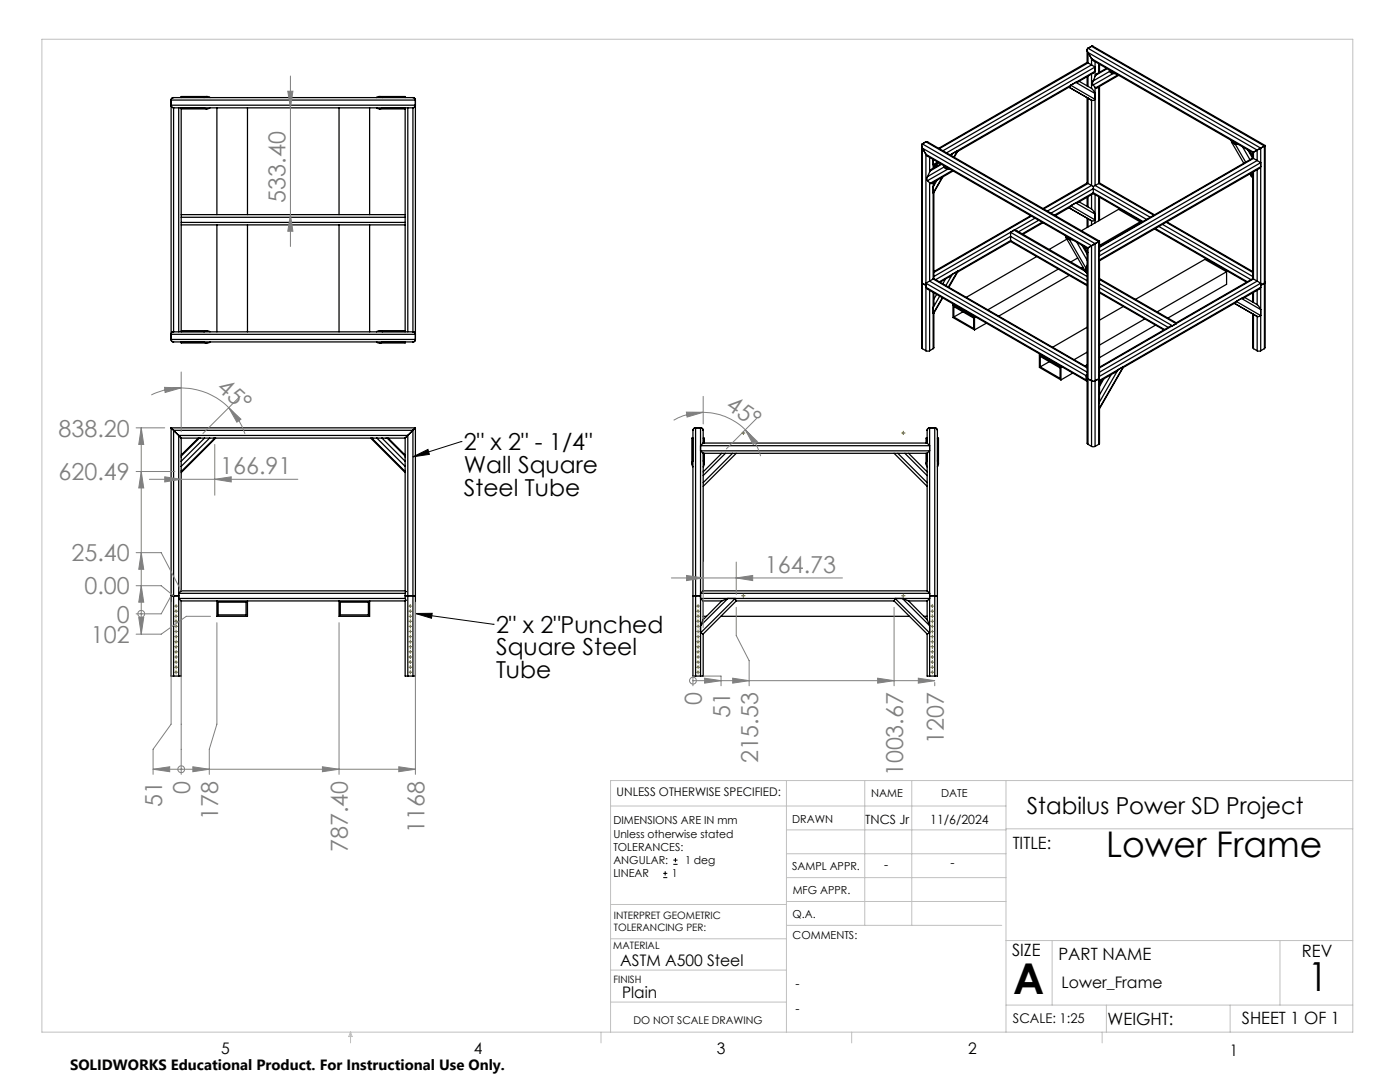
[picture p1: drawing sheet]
<svg xmlns="http://www.w3.org/2000/svg" width="279mm" height="216mm" viewBox="0 0 279 216" stroke-linecap="round" stroke-linejoin="round" font-family="sans-serif">
<g fill="none" stroke="#000" stroke-width=".25">
<path d="M34.1 20l.2-.4 .3-.1h47.9l.3 .1 .1 .4M34.1 20v47.7M34.1 20h48.8M36.2 19.4v.1M36.2 19.4h4.6M40.8 19.4l.7-.1 .4 .2M40.8 19.4l-.1 .1M41.3 19.3h-5.1v.1M75.7 19.3h5.2v.1M76.2 19.4l-.6-.1-.5 .2M76.2 19.4h4.7M76.2 19.4l.1 .1"/>
<path d="M80.9 19.4v.1M82.9 20v47.7M213.7 17l-.2 .3-22.4 12.9M213.7 17l4.8 2.8-.3 .2h-.4M214.7 16.4l.5-.1 3-1.7 .3-.4-28.9 16.7M214.7 16.4l3.8 2.3-.7-1.1M214.7 16.4l-1 .6M215.4 16.2l2.4 1.4M217 12.5l.1 .1M217 12.5l-29.7 17.1M217 10v2.5M217 15.3v1.8"/>
<path d="M217 19.5v17M217.1 9.6l-.1 .3 .1 .6M217.1 19.6l.7 .4M217.1 19.6l-3.8-2.2 4.5 2.6M217.1 12.6l.7 .3M217.1 9.6l34.5 20M217.1 10.5l33.8 19.5M217.1 10.5l.7 1.2M217.1 10.5v2.1M217.1 15.2v2.1M217.1 19.6v17M217.1 12.6l-29.6 17.1"/>
<path d="M217.8 12.9l.7 .5-29.6 17.1M217.8 9.2h.4l34.3 19.8M217.8 11.7l.4 .4 31.8 18.4M217.8 9.2l34.5 19.9M217.8 9.2l-.7 .4M217.8 11.7l32.4 18.7M217.8 11.7v1.2M217.8 14.8v2.8M217.8 12.9l-29.6 17.2M218.2 16.2l-.1 .3 .1 .5M218.2 17l.5 .5M218.5 12.3v3"/>
<path d="M218.5 17.4v19.6M218.7 15l-.5 1.2M219.3 12.7v1.8M219.3 17.3v19.3M219.4 12.8v1.6M219.4 17.3v19.2M220.8 13.6l-1.9 1.1-.2 .3M221 13.7l-2.3 1.3M221.3 13.9l.1 .4M221.4 14.3l.2 .2 .5 .2M221.4 14.3l-3.2 1.9M221.7 14.1l.1 .2"/>
<path d="M221.8 14.3l.3 .2M221.9 14.2l-.1 .1M222.1 14.5h.3M222.1 14.7h.7M222.1 14.7l-3.9 2.3M222.2 14.4l-.1 .1M223.1 14.9l-4.4 2.6M223.3 15l-4.4 2.6-.2-.1M34.6 21.5l-.3-.2-.2-.3h48.8l-.1 .3-.4 .2M34.6 21.5v44.7M34.6 21.5h47.8M35.7 21.5v44.7"/>
<path d="M36.2 21.5v44.7M36.2 21.7h5.1M36.2 21.6h4.6M40.7 21.5l.1 .1M41.9 21.5l-.5 .2-.6-.1M43.3 21.5v21.3M49.4 21.5v21.3M67.7 21.5v21.3M73.8 21.5v21.3M75.1 21.5l.6 .2 .5-.1M75.7 21.7h5.2M76.2 21.6h4.7"/>
<path d="M76.3 21.5l-.1 .1M80.9 21.5v44.7M81.4 21.5v44.7M82.4 21.5v44.7M183.9 29v40.4l.2 .2M184.1 28.7l-.2 .2 .2 .7M184.1 29.6v40M184.1 29.6l.7 1.2M184.1 29.6l33.7 19.4M184.1 28.7l34.4 19.9M184.8 30.8l.3 .4 31.9 18.3M184.8 28.3h.3l34.3 19.8"/>
<path d="M184.8 30.8v39.2M184.8 28.3l-.7 .4M184.8 28.3l34.5 19.9M184.8 30.8l32.3 18.7M185.1 35.2l-.1 .4 .1 .5M185.1 36.1l.5 .5M185.5 31.4v2.9M185.5 36.5v19.6M185.6 34.1l-.5 1.1M186.2 31.8v1.8M186.2 36.4v19.3M186.3 31.9l-.1 .1 .2-.1"/>
<path d="M186.4 32.9v.6M186.4 38.4v17.2M186.9 32.7l-.5 .8M187 35.9l-.8 1.4 .2-1M187.1 32.3l-.9 .6h.2M187.3 32.4l-.5 .9M187.3 32.4l-.9 .5M187.8 32.7l-2 1.1-.2 .3M187.9 32.8l-2.3 1.3M188 35.4l-1.8 3.1 .2-.1M188.2 35.3l-1.8 3.1M188.3 33l.1 .3"/>
<path d="M188.4 33.3l.2 .3 .5 .2M188.4 33.3l-3.3 1.9M188.6 33.2l.1 .2M188.7 33.4l.4 .2M188.8 33.3l-.1 .1M189.1 33.6h.3M189.1 33.8h.6M189.1 33.8l-4 2.3M189.2 33.5l-.1 .1M190.1 30.7l-.4 .3M190.1 34l-4.5 2.6M190.1 30.7l-.2 .3"/>
<path d="M190.2 34.1l-4.3 2.5h-.3M191.1 30.1l-.7 1.3M191.1 30.1l-1 .6M191.1 30.1l-.7 1.2M217 36.5l.1 .1M217 39.3v1.9M217 36.5l-8.9 5.1M217.1 36.6l.7 .4M217.1 39.3v2M217.1 36.6l-8.8 5.1M217.8 37l.4 .2M217.8 20v17"/>
<path d="M217.8 38.8v2.9M217.8 37l-8.8 5.1M218.2 38.6l-3 1.8-.5 .1M218.2 37.2v.4M218.2 38.5v.1M218.2 38.6l9.8 5.7M218.2 37.6v.9M218.2 37.6l10.6 6.2M218.2 38.5l9.9 5.7M218.2 37.6l-8.5 4.9M218.2 38.5l-7.8 4.4M218.5 37l-.3 .2"/>
<path d="M218.5 38.8v5.7M218.5 37l11.1 6.4M219.3 39.3v4.8M219.3 36.6l-.8 .4M219.3 36.6l11 6.3M219.4 36.5l-.1 .1M219.4 39.3v4.7M219.4 36.5l11 6.4M245.7 27.9l.2 .6 .6 .2M245.8 28.4l2.4 4.2M246 28.2l.1 .1M246.1 28.3l.1 .2 .5 .1"/>
<path d="M246.1 28.3v.1M246.2 28.3l.2 .2M246.5 28.7l.6 .1M246.5 28.7l2.1 3.6M248 29.3l1.4 2.6M249 29.8l1 1.8M249.4 34.7l.3 .5M249.7 34.5v.6l.3 .4M249.9 34.9v.1M249.9 34.6l.1 .2M249.9 35l.1 .1M249.9 34.4v.6"/>
<path d="M250 31.5l.2 .1M250 31.3l-.7-1.2 .7 1.2M250 31.5l-30.6 17.7M250 30.5v1M250 34.4v21.2M250.2 30.4l-.2 .1M250.2 31.6l.7 .4M250.2 31.6l-30.8 17.8M250.2 30.4v1.2M250.2 34.3v21.4M250.9 32l.7 .5-32.3 18.6 .1-.4v-2.6M250.9 30l-.7 .4"/>
<path d="M250.9 32l-31.5 18.2M250.9 30v2M250.9 33.9v22.2M251.6 29.6l-.7 .4M251.6 29.6v40.4M252.3 29.1v40.5M252.3 29.1l-.7 .5M252.5 29v40.4l-.2 .2M252.5 29l-.2 .1M36.2 42.8h44.7M36.2 44.9h44.7M36.2 43.4h44.7"/>
<path d="M36.2 44.4h44.7M43.3 44.9v21.3M49.4 44.9v21.3M67.7 44.9v21.3M73.8 44.9v21.3M183.9 56.3l.9 .6M184.8 57.3l31.9 18.5 .3 .3-31.9-18.4zM185.5 56.1l-.7 .4 31.9 18.5M185.5 57.9v12.1M185.5 56.1l31.5 18.2M186.2 58.3v11.3M186.2 55.7l-.7 .4"/>
<path d="M186.2 55.7l30.8 17.7M186.4 58.4v2.3l-.2 .7 1.3-2.3M186.4 55.6l-.2 .1M186.4 55.6l30.6 17.7M186.9 58.7l-.5 1M188.1 59.4l-1.9 3.1h.2M188.1 59.4l-1.7 3.1M188.7 55.7l-.5 .9M190.1 54.7l-.6 .5-1.9 1.1M190.1 54.7l-1.3 2.3M191.1 54.1l-1.7 3.2M191.1 54.1l-1 .6"/>
<path d="M191.1 54.1l-1.8 3.2M201.7 46.4v.8M201.7 48v.2M201.7 48.2l-10.6 6.1M201.7 48.2l15.3 8.8M201.7 47.2v.8M201.7 47.2l-15 8.6M201.7 48l-14.2 8.2M201.7 46.4l15.3 8.8M201.7 47.2l15.3 8.8M201.7 48l15.3 8.8M202.4 45.9l.5 .1 13.6 7.9"/>
<path d="M202.4 45.9l-.7 .5M202.4 45.9l14.2 8.3M205.7 43l-19.3 11.2M205.8 43.1l-19.4 11.3M206.6 43.5l-20.2 11.7M206.9 51.2l-14.1 8.1M207.3 44l-4 2.2M208 44.3l-4 2.4M208.1 44.4l-4 2.4M211.2 53.7l-14 8.1M212.6 47l.3 .6 .5 .2M212.8 47.4l3.9 6.9"/>
<path d="M212.9 47.7l-3.5 2.1M213 47.2v.2M213 47.4l.7 .3M213 47.4v.1M213.2 47.3l.1 .3M213.4 54.9l-14.1 8.2M213.4 47.8l3.3 5.7M213.4 47.8h.7M213.7 41.1l-.2 .3-2.9 1.6M213.7 41.1l4.8 2.8-.2 .2h-.5M214.7 40.5l3.8 2.2-.7-1M214.7 40.5l-1 .6"/>
<path d="M214.9 48.4l2.1 3.5M215.1 51.5l-1.4 .8M215.4 40.3l2.4 1.4M215.9 48.9l1.1 1.8M216.1 53.3l-.3 .2M216.3 49.1l.7 1.3M216.7 53.5l-.1 .6 .4 .5M216.8 54h.1M216.8 53.7l.2 .2M216.9 53.6v.4M216.9 54l.1 .2M217 49.5v39l.1 .2"/>
<path d="M217 50.4h.1M217 43.6v1.8M217 52.9l-.3 .6M217 53.3l-.1 .3M217.1 49.5h-.1M217.1 43.6l-3.8-2.1 4.5 2.6M217.1 43.6l.7 .5M217.1 43.6v1.7M217.1 49.5v39.2M217.8 49l-.7 .5M217.8 44.1v.8M217.8 49v40.1"/>
<path d="M218.5 48.6l-.7 .4M218.5 48.6v40.5M219.3 51.9l32.3-18.6-.4 .4-31.8 18.3zM219.3 48.2v40.5M219.3 48.2l-.8 .4M219.4 48.1l-.1 .1M219.4 52v22.8l-.1 .4 32.3-18.7-.7-.4M219.4 58.4l12.9 7.4M219.4 55.6l15.3 8.8M219.4 56.6l14.6 8.4M219.4 57.4l13.8 7.9M219.4 55.8l15.3 8.8"/>
<path d="M219.4 58.2l13 7.6M227.5 44.3l-8.1 4.7M227.5 44.3v.2M227.5 44.3l-4.3-2.5-7.4 4.2M230.4 45.7l18.4 10.6M230.6 45.6l18.4 10.6M231.3 45.2l18.4 10.6M232 44.8l18 10.4M232.7 44.3l17.3 10.1M232.9 44.3l17.1 9.9M244.8 54.2l-4.3-2.4-13.9 7.9M244.8 54.2l-13.9 8"/>
<path d="M244.8 54.2v2.5l-11.7 6.8M247.8 59.5l.4-.1 3-1.7 .4-.4-32.3 18.7 .1 .1M247.8 59.5l3.8 2.3-.7-1M247.8 59.5l-1.1 .6M248.4 59.4l2.5 1.4M250 55.6l.2 .1M250 58.4v1.9M250 55.6l-15.3 8.8M250.2 55.7l.7 .4M250.2 58.3v2.1M250.2 55.7l-30.8 17.7M250.9 57.9v2.9"/>
<path d="M250.9 56.1l-31.5 18.2M252.5 56.3l-.9 .6M34.1 67.7l.1 .3 .3 .2h48l.3-.2 .1-.3M34.1 67.7h48.8M34.6 66.2l-.4 .2-.1 .3h48.8l-.1-.3-.4-.2M34.6 66.2h47.8M36.2 68.3v.1h5.1M36.2 68.2v.1M36.2 66h5.1M36.2 66.1h4.6M36.2 68.3h4.6M40.7 68.2l.1 .1"/>
<path d="M40.8 66.1l.7-.1 .4 .2M40.8 66.1l-.1 .1M41.9 68.2l-.4 .2-.7-.1M75.1 68.2l.5 .2 .6-.1M75.7 66h5.2M76.2 66.1l-.6-.1-.5 .2M76.2 66.1h4.7M76.2 68.3h4.7M76.2 66.1l.1 .1M76.3 68.2l-.1 .1M80.9 68.3v.1h-5.2M80.9 68.2v.1"/>
<path d="M184.1 69.6l.7 .4M184.8 70h.7M186.2 69.6l-.7 .4M186.4 62.5v6.9l-.2 .2M190.2 60.9l4.3 2.5M190.2 60.9v2.5l4.3 2.4M190.4 61.2l3.9 2.3v2l-3.9-2.2zM190.4 60.7l-.2 .2M192.2 62.2l-1.8 1.1M194.5 63.4v2.4M194.7 63.2l-.2 .2M196.8 64.5l-2.3 1.3"/>
<path d="M207.4 70.8v2.5l4.3 2.5M207.4 70.8l4.3 2.5M207.6 71.1l4 2.3v2.1l-4-2.3zM207.6 70.7l-.2 .1M209.4 72.2l-1.8 1M211.7 73.3v2.5M211.9 73.2l-.2 .1M214.1 74.4l-2.4 1.4M216.7 75v.8M217 75.4l.1 .2zM217 74.7l-.3 .3M217 74.8l-.3 .2"/>
<path d="M217 75.7v.1M217 75.7h.1M217 75.7l-.3 .1M217 65.3l-6.9 4M217 70.3l-2.6 1.5M217 72.8l-.4 .2M217.1 75.6l1 .5h.2l1-.5M220 75.8l-.6 .9M220.3 75.6l-.9 1.5M221.8 74.8l-2.4 4M223.1 73.8l-.7 .6-3 1.7M223.1 73.8l-3.8 6.7 .1-.8v-3.6"/>
<path d="M224.2 73.2v.1M224.2 73.2l-4.9 8.4h.1M224.2 73.3l-4.8 8.3M224.2 73.2l-1.1 .6M224.2 61.2l-4.8 2.7M228.5 63.6l-9.1 5.3M230.6 64.9l-11.2 6.5M234 65l-.5 .1-14.1 8.2M234.7 64.4v.2M234.7 64.6l-.7 .4M246.4 60.5l4.5 2.6M246.7 60.1l-.1 .3-22.4 12.9"/>
<path d="M246.7 60.1l4.9 2.9-.4 .2-.3-.1M250 62.6v6.8l.2 .2M250.2 69.6l.7 .4M250.9 70h.7M250.9 63.1l-.7-.4v6.9M250.9 63.1v6.9M252.3 69.6l-.7 .4M34.1 85.4v49.5h.5M34.1 85.4l.5 .5M34.1 85.4h48.8M34.6 85.9v49M34.6 85.9l1.1 1"/>
<path d="M34.6 85.9h47.8M35.7 86.9l.5 .5M35.7 86.9v48M35.7 86.9h45.7M36.2 92v1.1M36.2 87.4h4.6M36.2 87.4v4.6M36.2 93.1v24.8M39.6 87.4l-3.4 3.4M39.8 87.4l-3.6 3.6M40.8 87.4h1M40.8 87.4l-4.6 4.6"/>
<path d="M41.8 87.4l-5.6 5.7M41.8 87.4h33.4M42.9 87.4l-6.7 6.7M43 87.4l-6.8 6.9M74 87.4l6.9 6.9M74.2 87.4l6.7 6.7M75.2 87.4h1M75.2 87.4l5.7 5.7M76.2 87.4h4.7M76.2 87.4l4.7 4.6M77.3 87.4l3.6 3.6M77.5 87.4l3.4 3.4"/>
<path d="M80.9 92v1.1M80.9 87.4v4.6M80.9 93.1v24.8M81.4 86.9l-.5 .5M81.4 86.9v48M82.4 85.9l-1 1M82.4 85.9v49M82.9 85.4l-.5 .5M82.9 85.4v49.5h-.5M138.3 92l-.2 .6 .2 .6M138.3 87.4h-.2v5.2M138.3 87.4h.1"/>
<path d="M138.3 87.4v4.6M138.3 92h.1M138.8 85.4h-.3l-.2 .4v49.1h.5M138.8 85.4h1M138.8 85.4v49.5M139.8 85.4h.3l.2 .4v2.6M139.8 85.4v49.5M140.3 88.4l-.5 .5h45.7l-.5-.5M140.3 90.5l-.5-.5h45.7l-.5 .5M140.3 87.4h.1M140.3 92h.1M140.3 88.4h44.7"/>
<path d="M140.3 90.5h44.7M140.3 90.5v27.4M140.4 92l.1 .7-.2 .5M140.4 87.4h.1v1M140.4 87.4v1M140.4 90.5v1.5M140.5 90.5v2.1M144 90.5l-3.7 3.7M144.8 90.5l-4.5 4.4M146.2 90.5l-5.9 5.8M146.9 90.5l-6.6 6.5M178.4 90.5l6.6 6.5"/>
<path d="M179.2 90.5l5.8 5.8M180.6 90.5l4.4 4.4M181.3 90.5l3.7 3.7M184.8 90.5v2.1M185 92l-.2 .7 .2 .5M185 87.4h-.2v1M185 87.4h.1M185 87.4v1M185 90.5v1.5M185 92h.1M185 90.5v27.4M185.5 85.4h-.2l-.3 .4v2.6"/>
<path d="M185.5 85.4h1M185.5 85.4v49.5M186.5 85.4h.3l.3 .4v49.1h-.6M186.5 85.4v49.5M187.1 92l.2 .5-.2 .7M187.1 87.4h.1M187.1 87.4h.2v5.2M217.1 88.7l.7 .4M217.8 89.1h.7M219.3 88.7l-.8 .4M219.4 81.6v6.9l-.1 .2M34.1 118.9h.5z"/>
<path d="M34.6 118.9h1.1M36.2 119.9v15h-.5M36.2 117.9l-.5 .5h45.2M36.2 117.9h44.7M36.2 119.9h44.7M43.3 119.9v3.1h6.1v-3.1M67.7 119.9v3.1h6.1v-3.1M80.9 118.9h1.5M80.9 119.9v15h.5M80.9 117.9l.1 .1-.1 .4M80.9 119.4h-45.2l.5 .5M80.9 119.4l.1 .4-.1 .1"/>
<path d="M80.9 118.4v1M82.4 118.9h.5zM138.3 118.9h.5zM138.8 118.9h1M140.3 117.9l-.5 .5h45.7l-.5-.5M140.3 119.9l-.5-.5h45.7l-.5 .5M140.3 117.9h44.7M140.3 119.9h3.7M140.3 119.9v3.7M144 119.9l1.3-.5-5.5 5.4 .5-1.2M144 119.9l-3.7 3.7M146.9 119.9l-.2-.5-6.9 6.9 .5 .2"/>
<path d="M146.9 119.9h31.5M146.9 119.9l-6.6 6.6M178.4 119.9l.2-.5 6.9 6.9-.5 .2M178.4 119.9l6.6 6.6M181.3 119.9l-1.2-.5 5.4 5.4-.5-1.2M181.3 119.9h3.7M181.3 119.9l3.7 3.7M185 119.9v3.7M185.5 118.9h1.6M34.6 134.9h1.1M43.5 120.2h5.6v2.5h-5.6zM67.9 120.2h5.6v2.5h-5.6z"/>
<path d="M81.4 134.9h1M138.8 134.9h1M140.3 126.5v8.4h-.5M140.3 123h.7M143.9 123h37.6M184.4 123h.6M185 126.5v8.4h.5M185.5 134.9h1"/>
</g>
<path d="M82.4 91.2l3-1.5 .3 1zM92 88.1h.1M92 88.1l-9.6 3.1M82.9 122.4h3.4l-.2 1zM82.9 122.4l15.5 2.2M98.4 124.6h.1M132.4 175.1h.8M132.4 174.3h.8M132.8 173.8v.9M134.4 172.5h.8M134.4 171.6h.8M134.8 171.2v.8" fill="none" stroke="#000" stroke-width=".2"/>
<g fill="none" stroke="#808080" stroke-width=".2">
<path d="M57.4 18.2h1.1l-.5 3.3zM58 15.2v34M58 42.8l.5 3.3h-1.1zM32.8 77.3l3.4 .1-3.3 .9zM36.2 77.4a13.3 13.3 0 0 1 9.4 4M36.2 77.4a14.1 14.1 0 0 0-6 1.4M36.2 74.2v11.9M47.9 79.1l-7.4 7.4M140.3 79.1v5.5M27.2 94.1h7.7M27.2 85.4h5.7M28.2 94.1l.5 3.3h-1z"/>
<path d="M28.2 85.4l.5 3.3h-1zM28.2 85.4v41.1M29.8 95.6h29.6M32.9 95.1l3.3 .5-3.3 .6zM42.9 95.6l3.2-.5v1.1zM42.9 88.7v10.1M45.6 81.4l2.5 2.2-.8 .6zM45.6 81.4a13.8 13.8 0 0 1 3.3 5.2M137 82.2l3.3 .1-3.2 .9zM140.3 82.3a11.9 11.9 0 0 1 8.4 3.5M140.3 82.3a12.4 12.4 0 0 0-5.9 1.6M148.7 85.8l2.4 2.3-.8 .6z"/>
<path d="M148.7 85.8a12.2 12.2 0 0 1 3.1 5.2M151 83.5l-6 6.1M27.2 110.3h5l4 7.6M27.2 116.9h5l2.4 2M28.2 110.3l.5 3.3h-1zM28.2 116.9l.5 3.3h-1zM34.1 118.9l-1.9 3.6h-5M134 115.3h34.1M137 114.8l3.3 .5-3.3 .6zM140.3 112.1v13.1M146.9 115.3l3.3-.5v1.1zM146.9 112.1v6.5"/>
<path d="M27.7 123.2h1l-.5 3.3zM28.2 122.5h.1M34.1 120.2v24.3l-3.5 5v5M36.2 120.2v34.3M42 123h-4.8l-5 3.5h-5M43.3 124.2v20.3l-1.5 5v5M67.7 124.2v30.3M82.9 120.2v34.3M138.3 135.8h.1M138.3 134.9h.1M138.3 134.9v1.9M138.3 135.8h48.2"/>
<path d="M140.3 134.9h3.6v1.9M140.6 135.3l3.3 .5-3.3 .5zM146.2 135.3l3.3 .5-3.3 .5zM146.9 121.2v5.6l2.6 5v5M175.2 135.3l3.2 .5-3.2 .5zM178.4 121.2v15.6M183.3 135.3l3.2 .5-3.2 .5zM186.5 136.2v.6M30.6 153.5l3.3-.5v1zM30.6 153.5h52.3M36.2 153.5h.1M38.5 153l3.3 .5-3.3 .5z"/>
<path d="M64.3 153l3.4 .5-3.4 .5zM79.6 153l3.3 .5-3.3 .5z"/>
<circle cx="28.2" cy="122.5" r=".69"/>
<circle cx="138.3" cy="135.8" r=".68"/>
<circle cx="36.2" cy="153.5" r=".68"/>
</g>
<g fill="none" stroke="#808000" stroke-width=".2">
<path d="M148 86.4h.1M148.2 86.4h.2M148.3 86v.2M148.3 86.3v.2M148.3 86.6v.1M148.6 86.4h.1M180 86.4h.1M180.2 86.4h.2M180.3 86v.2M180.3 86.3v.2M180.3 86.6v.1M180.5 86.4h.1"/>
<path d="M148 118.9h.1M148.2 118.9h.2M148.3 118.5v.2M148.3 118.8v.2M148.3 119.1v.1M148.6 118.9h.1M179.9 118.9h.2M180.2 118.9h.2M180.3 118.5v.2M180.3 118.8v.2M180.3 119.1v.1M180.5 118.9h.1"/>
<path d="M34.8 134.1h.2M34.8 133.1h.2M34.8 132.1h.2M34.8 131.1h.2M34.8 130.1h.2M34.8 129h.2M34.8 128.1h.2M34.8 127h.2M34.8 126h.2M34.8 125h.2M34.8 124h.2M34.8 123h.2"/>
<path d="M34.8 122h.2M34.8 120.9h.2M35.1 134.1h.1M35.1 133.1h.1M35.1 132.1h.1M35.1 131.1h.1M35.1 130.1h.1M35.1 129h.1M35.1 128.1h.1M35.1 127h.1M35.1 126h.1M35.1 125h.1"/>
<path d="M35.1 124h.1M35.1 123h.1M35.1 122h.1M35.1 120.9h.1M35.1 120.6v.1M35.1 120.8v.2M35.1 121.1v.1M35.1 121.6v.1M35.1 121.8v.3M35.1 122.2v.1M35.1 122.6v.2M35.1 122.9v.1"/>
<path d="M35.1 123.2v.1M35.1 123.6v.2M35.1 123.9v.2M35.1 124.2v.1M35.1 124.7v.1M35.1 124.9v.2M35.1 125.2v.1M35.1 125.7v.1M35.1 125.9v.2M35.1 126.2v.1M35.1 126.7v.1M35.1 126.9v.2"/>
<path d="M35.1 127.2v.2M35.1 127.7v.1M35.1 128v.1M35.1 128.2v.2M35.1 128.7v.2M35.1 129v.2M35.1 129.3v.1M35.1 129.8v.1M35.1 130v.2M35.1 130.3v.1M35.1 130.8v.1M35.1 131v.2"/>
<path d="M35.1 131.3v.1M35.1 131.8v.1M35.1 132v.2M35.1 132.3v.1M35.1 132.8v.1M35.1 133v.2M35.1 133.3v.2M35.1 133.8v.1M35.1 134.1v.1M35.1 134.3v.2M35.3 134.1h.2M35.3 133.1h.2"/>
<path d="M35.3 132.1h.2M35.3 131.1h.2M35.3 130.1h.2M35.3 129h.2M35.3 128.1h.2M35.3 127h.2M35.3 126h.2M35.3 125h.2M35.3 124h.2M35.3 123h.2M35.3 122h.2M35.3 120.9h.2"/>
<path d="M81.6 134.1h.1M81.6 133.1h.1M81.6 132.1h.1M81.6 131.1h.1M81.6 130.1h.1M81.6 129h.1M81.6 128.1h.1M81.6 127h.1M81.6 126h.1M81.6 125h.1M81.6 124h.1M81.6 123h.1"/>
<path d="M81.6 122h.1M81.6 120.9h.1M81.8 134.1h.2M81.8 133.1h.2M81.8 132.1h.2M81.8 131.1h.2M81.8 130.1h.2M81.8 129h.2M81.8 128.1h.2M81.8 127h.2M81.8 126h.2M81.8 125h.2"/>
<path d="M81.8 124h.2M81.8 123h.2M81.8 122h.2M81.8 120.9h.2M81.9 120.6v.1M81.9 120.8v.2M81.9 121.1v.1M81.9 121.6v.1M81.9 121.8v.3M81.9 122.2v.1M81.9 122.6v.2M81.9 122.9v.1"/>
<path d="M81.9 123.2v.1M81.9 123.6v.2M81.9 123.9v.2M81.9 124.2v.1M81.9 124.7v.1M81.9 124.9v.2M81.9 125.2v.1M81.9 125.7v.1M81.9 125.9v.2M81.9 126.2v.1M81.9 126.7v.1M81.9 126.9v.2"/>
<path d="M81.9 127.2v.2M81.9 127.7v.1M81.9 128v.1M81.9 128.2v.2M81.9 128.7v.2M81.9 129v.2M81.9 129.3v.1M81.9 129.8v.1M81.9 130v.2M81.9 130.3v.1M81.9 130.8v.1M81.9 131v.2"/>
<path d="M81.9 131.3v.1M81.9 131.8v.1M81.9 132v.2M81.9 132.3v.1M81.9 132.8v.1M81.9 133v.2M81.9 133.3v.2M81.9 133.8v.1M81.9 134.1v.1M81.9 134.3v.2M82.1 134.1h.1M82.1 133.1h.1"/>
<path d="M82.1 132.1h.1M82.1 131.1h.1M82.1 130.1h.1M82.1 129h.1M82.1 128.1h.1M82.1 127h.1M82.1 126h.1M82.1 125h.1M82.1 124h.1M82.1 123h.1M82.1 122h.1M82.1 120.9h.1"/>
<path d="M139 134.1h.1M139 133.1h.1M139 132.1h.1M139 131.1h.1M139 130.1h.1M139 129h.1M139 128.1h.1M139 127h.1M139 126h.1M139 125h.1M139 124h.1M139 123h.1"/>
<path d="M139 122h.1M139 120.9h.1M139.2 134.1h.2M139.2 133.1h.2M139.2 132.1h.2M139.2 131.1h.2M139.2 130.1h.2M139.2 129h.2M139.2 128.1h.2M139.2 127h.2M139.2 126h.2M139.2 125h.2"/>
<path d="M139.2 124h.2M139.2 123h.2M139.2 122h.2M139.2 120.9h.2M139.3 120.6v.1M139.3 120.8v.2M139.3 121.1v.1M139.3 121.6v.1M139.3 121.8v.3M139.3 122.2v.1M139.3 122.6v.2M139.3 122.9v.1"/>
<path d="M139.3 123.2v.1M139.3 123.6v.2M139.3 123.9v.2M139.3 124.2v.1M139.3 124.7v.1M139.3 124.9v.2M139.3 125.2v.1M139.3 125.7v.1M139.3 125.9v.2M139.3 126.2v.1M139.3 126.7v.1M139.3 126.9v.2"/>
<path d="M139.3 127.2v.2M139.3 127.7v.1M139.3 128v.1M139.3 128.2v.2M139.3 128.7v.2M139.3 129v.2M139.3 129.3v.1M139.3 129.8v.1M139.3 130v.2M139.3 130.3v.1M139.3 130.8v.1M139.3 131v.2"/>
<path d="M139.3 131.3v.1M139.3 131.8v.1M139.3 132v.2M139.3 132.3v.1M139.3 132.8v.1M139.3 133v.2M139.3 133.3v.2M139.3 133.8v.1M139.3 134.1v.1M139.3 134.3v.2M139.5 134.1h.1M139.5 133.1h.1"/>
<path d="M139.5 132.1h.1M139.5 131.1h.1M139.5 130.1h.1M139.5 129h.1M139.5 128.1h.1M139.5 127h.1M139.5 126h.1M139.5 125h.1M139.5 124h.1M139.5 123h.1M139.5 122h.1M139.5 120.9h.1"/>
<path d="M185.7 134.1h.1M185.7 133.1h.1M185.7 132.1h.1M185.7 131.1h.1M185.7 130.1h.1M185.7 129h.1M185.7 128.1h.1M185.7 127h.1M185.7 126h.1M185.7 125h.1M185.7 124h.1M185.7 123h.1"/>
<path d="M185.7 122h.1M185.7 120.9h.1M185.9 134.1h.3M185.9 133.1h.3M185.9 132.1h.3M185.9 131.1h.3M185.9 130.1h.3M185.9 129h.3M185.9 128.1h.3M185.9 127h.3M185.9 126h.3M185.9 125h.3"/>
<path d="M185.9 124h.3M185.9 123h.3M185.9 122h.3M185.9 120.9h.3M186.1 120.6v.1M186.1 120.8v.2M186.1 121.1v.1M186.1 121.6v.1M186.1 121.8v.3M186.1 122.2v.1M186.1 122.6v.2M186.1 122.9v.1"/>
<path d="M186.1 123.2v.1M186.1 123.6v.2M186.1 123.9v.2M186.1 124.2v.1M186.1 124.7v.1M186.1 124.9v.2M186.1 125.2v.1M186.1 125.7v.1M186.1 125.9v.2M186.1 126.2v.1M186.1 126.7v.1M186.1 126.9v.2"/>
<path d="M186.1 127.2v.2M186.1 127.7v.1M186.1 128v.1M186.1 128.2v.2M186.1 128.7v.2M186.1 129v.2M186.1 129.3v.1M186.1 129.8v.1M186.1 130v.2M186.1 130.3v.1M186.1 130.8v.1M186.1 131v.2"/>
<path d="M186.1 131.3v.1M186.1 131.8v.1M186.1 132v.2M186.1 132.3v.1M186.1 132.8v.1M186.1 133v.2M186.1 133.3v.2M186.1 133.8v.1M186.1 134.1v.1M186.1 134.3v.2M186.3 134.1h.1M186.3 133.1h.1"/>
<path d="M186.3 132.1h.1M186.3 131.1h.1M186.3 130.1h.1M186.3 129h.1M186.3 128.1h.1M186.3 127h.1M186.3 126h.1M186.3 125h.1M186.3 124h.1M186.3 123h.1M186.3 122h.1M186.3 120.9h.1"/>
</g>
<g fill="none" stroke="#c0c0c0" stroke-width=".2">
<path d="M8.4 7.8h261.6v198.2h-261.6zM157 155.8v50.2M172.6 155.8v28.8M182 155.8v28.8M200.8 155.8v50.2M270 155.8h-148.2v50.2M121.8 160.8h79M157 170.4h43.8M157 165.6h43.8M157 175.1h43.8M157 179.9h43.8M200.8 165.4h69.2"/>
<path d="M121.8 200h35.2M121.8 193.6h35.2M121.8 187.3h35.2M121.8 180.5h35.2M157 184.6h42.9M200.8 187.7h69.2M210 187.7v12.9M255.4 187.7v12.9M70 206v2.1M70 206l.3 .8h-.7zM119.9 206v2.1M170 206v2.1"/>
<path d="M200.8 200.6h69.2M220 206v2.1M220.8 200.6v5.4M245.5 200.6v5.4"/>
</g>
<path d="M82.4 91.2l3-1.5 .3 1zM82.9 122.4h3.4l-.2 1z" fill="#000"/>
<g fill="#808080">
<path d="M45.6 81.4l2.5 2.2-.8 .6zM32.8 77.3l3.4 .1-3.3 .9z"/>
<path d="M148.7 85.8l2.4 2.3-.8 .6zM137 82.2l3.3 .1-3.2 .9z"/>
<path d="M137 114.8l3.3 .5-3.3 .6zM146.9 115.3l3.3-.5v1.1z"/>
<path d="M42.9 95.6l3.2-.5v1.1zM32.9 95.1l3.3 .5-3.3 .6z"/>
<path d="M58 42.8l.5 3.3h-1.1zM57.4 18.2h1.1l-.5 3.3z"/>
<path d="M27.7 123.2h1l-.5 3.3zM28.2 110.3l.5 3.3h-1zM28.2 116.9l.5 3.3h-1zM28.2 94.1l.5 3.3h-1zM28.2 85.4l.5 3.3h-1z"/>
<path d="M30.6 153.5l3.3-.5v1zM38.5 153l3.3 .5-3.3 .5zM79.6 153l3.3 .5-3.3 .5zM64.3 153l3.4 .5-3.4 .5zM140.6 135.3l3.3 .5-3.3 .5zM183.3 135.3l3.2 .5-3.2 .5zM175.2 135.3l3.2 .5-3.2 .5zM146.2 135.3l3.3 .5-3.3 .5z"/>
</g>
<text font-size="8.5" x="202.2" y="198.3">A</text>
<text font-size="8" x="261" y="197.8">1</text>
<text font-size="7.1" x="220.7" y="171">Lower Frame</text>
<g font-size="4.7" fill="#808080">
<text x="57" y="40.5" transform="rotate(-90 57 40.5)">533.40</text>
<text x="43.1" y="77.7" transform="rotate(41 43.1 77.7)">45°</text>
<text x="144.6" y="81.5" transform="rotate(34 144.6 81.5)">45°</text>
<text x="11.7" y="87.1">838.20</text>
<text x="11.7" y="95.8">620.49</text>
<text x="44" y="94.6">166.91</text>
<text x="14.3" y="112">25.40</text>
<text x="16.8" y="118.6">0.00</text>
<text x="152.6" y="114.3">164.73</text>
<text x="23.3" y="124.2">0</text>
<text x="18.1" y="128.3">102</text>
<text x="140.1" y="140.7" transform="rotate(-90 140.1 140.7)">0</text>
<text x="145.7" y="143.3" transform="rotate(-90 145.7 143.3)">51</text>
<text x="188.3" y="148.5" transform="rotate(-90 188.3 148.5)">1207</text>
<text x="151.3" y="152.3" transform="rotate(-90 151.3 152.3)">215.53</text>
<text x="180.2" y="154.9" transform="rotate(-90 180.2 154.9)">1003.67</text>
<text x="32.3" y="161" transform="rotate(-90 32.3 161)">51</text>
<text x="38" y="158.4" transform="rotate(-90 38 158.4)">0</text>
<text x="43.6" y="163.5" transform="rotate(-90 43.6 163.5)">178</text>
<text x="84.7" y="166.1" transform="rotate(-90 84.7 166.1)">1168</text>
<text x="69.4" y="170" transform="rotate(-90 69.4 170)">787.40</text>
</g>
<g font-size="4.7">
<text x="92.6" y="89.9">2&quot; x 2&quot; - 1/4&quot;</text>
<text x="92.6" y="94.4">Wall Square</text>
<text x="92.6" y="98.9">Steel Tube</text>
<text x="99" y="126.3">2&quot; x 2&quot;Punched</text>
<text x="99" y="130.8">Square Steel</text>
<text x="99" y="135.3">Tube</text>
<text x="204.9" y="162.3">Stabilus Power SD Project</text>
</g>
<g font-size="3.4">
<text x="202.1" y="169.3">TITLE:</text>
<text x="202" y="190.8">SIZE</text>
<text x="211.2" y="191.5">PART NAME</text>
<text x="259.8" y="191">REV</text>
<text x="221" y="204.5">WEIGHT:</text>
<text x="247.8" y="204.4">SHEET 1 OF 1</text>
</g>
<g font-size="3.2">
<text x="123.8" y="192.7">ASTM A500 Steel</text>
<text x="211.9" y="197.1">Lower_Frame</text>
<text x="124.2" y="199.1">Plain</text>
<text x="44.2" y="210.4">5</text>
<text x="94.6" y="210.3">4</text>
<text x="143.1" y="210.4">3</text>
<text x="193.2" y="210.3">2</text>
<text x="245.4" y="210.6">1</text>
</g>
<text font-size="3" x="14" y="213.5">SOLIDWORKS Educational Product. For Instructional Use Only.</text>
<text font-size="2.7" x="202.1" y="204">SCALE: 1:25</text>
<g font-size="2.5">
<text x="172.7" y="164.5">TNCS Jr</text>
<text x="185.6" y="164.5">11/6/2024</text>
<text x="176.5" y="173.4">-</text>
<text x="189.7" y="173">-</text>
<text x="158.8" y="197.2">-</text>
<text x="158.8" y="202.2">-</text>
</g>
<text font-size="2.4" x="123.1" y="158.9">UNLESS OTHERWISE SPECIFIED:</text>
<g font-size="2.2">
<text x="173.9" y="159.1">NAME</text>
<text x="187.8" y="158.9">DATE</text>
<text x="122.4" y="164.5">DIMENSIONS ARE IN mm</text>
<text x="122.4" y="167.1">Unless otherwise stated</text>
<text x="158.1" y="164.2">DRAWN</text>
<text x="122.4" y="169.8">TOLERANCES:</text>
<text x="122.4" y="172.4">ANGULAR:</text>
<text x="136.7" y="172.4">1 deg</text>
<text x="158.1" y="173.7">SAMPL APPR.</text>
<text x="122.4" y="175.1">LINEAR</text>
<text x="134.1" y="175.1">1</text>
<text x="158.2" y="178.4">MFG APPR.</text>
<text x="158.2" y="183.2">Q.A.</text>
<text x="158.2" y="187.4">COMMENTS:</text>
</g>
<text font-size="2.1" x="126.4" y="204.3">DO NOT SCALE DRAWING</text>
<g font-size="2">
<text x="122.5" y="183.3">INTERPRET GEOMETRIC</text>
<text x="122.5" y="185.9">TOLERANCING PER:</text>
<text x="122.4" y="189.4">MATERIAL</text>
<text x="122.4" y="196.2">FINISH</text>
</g>
</svg>
